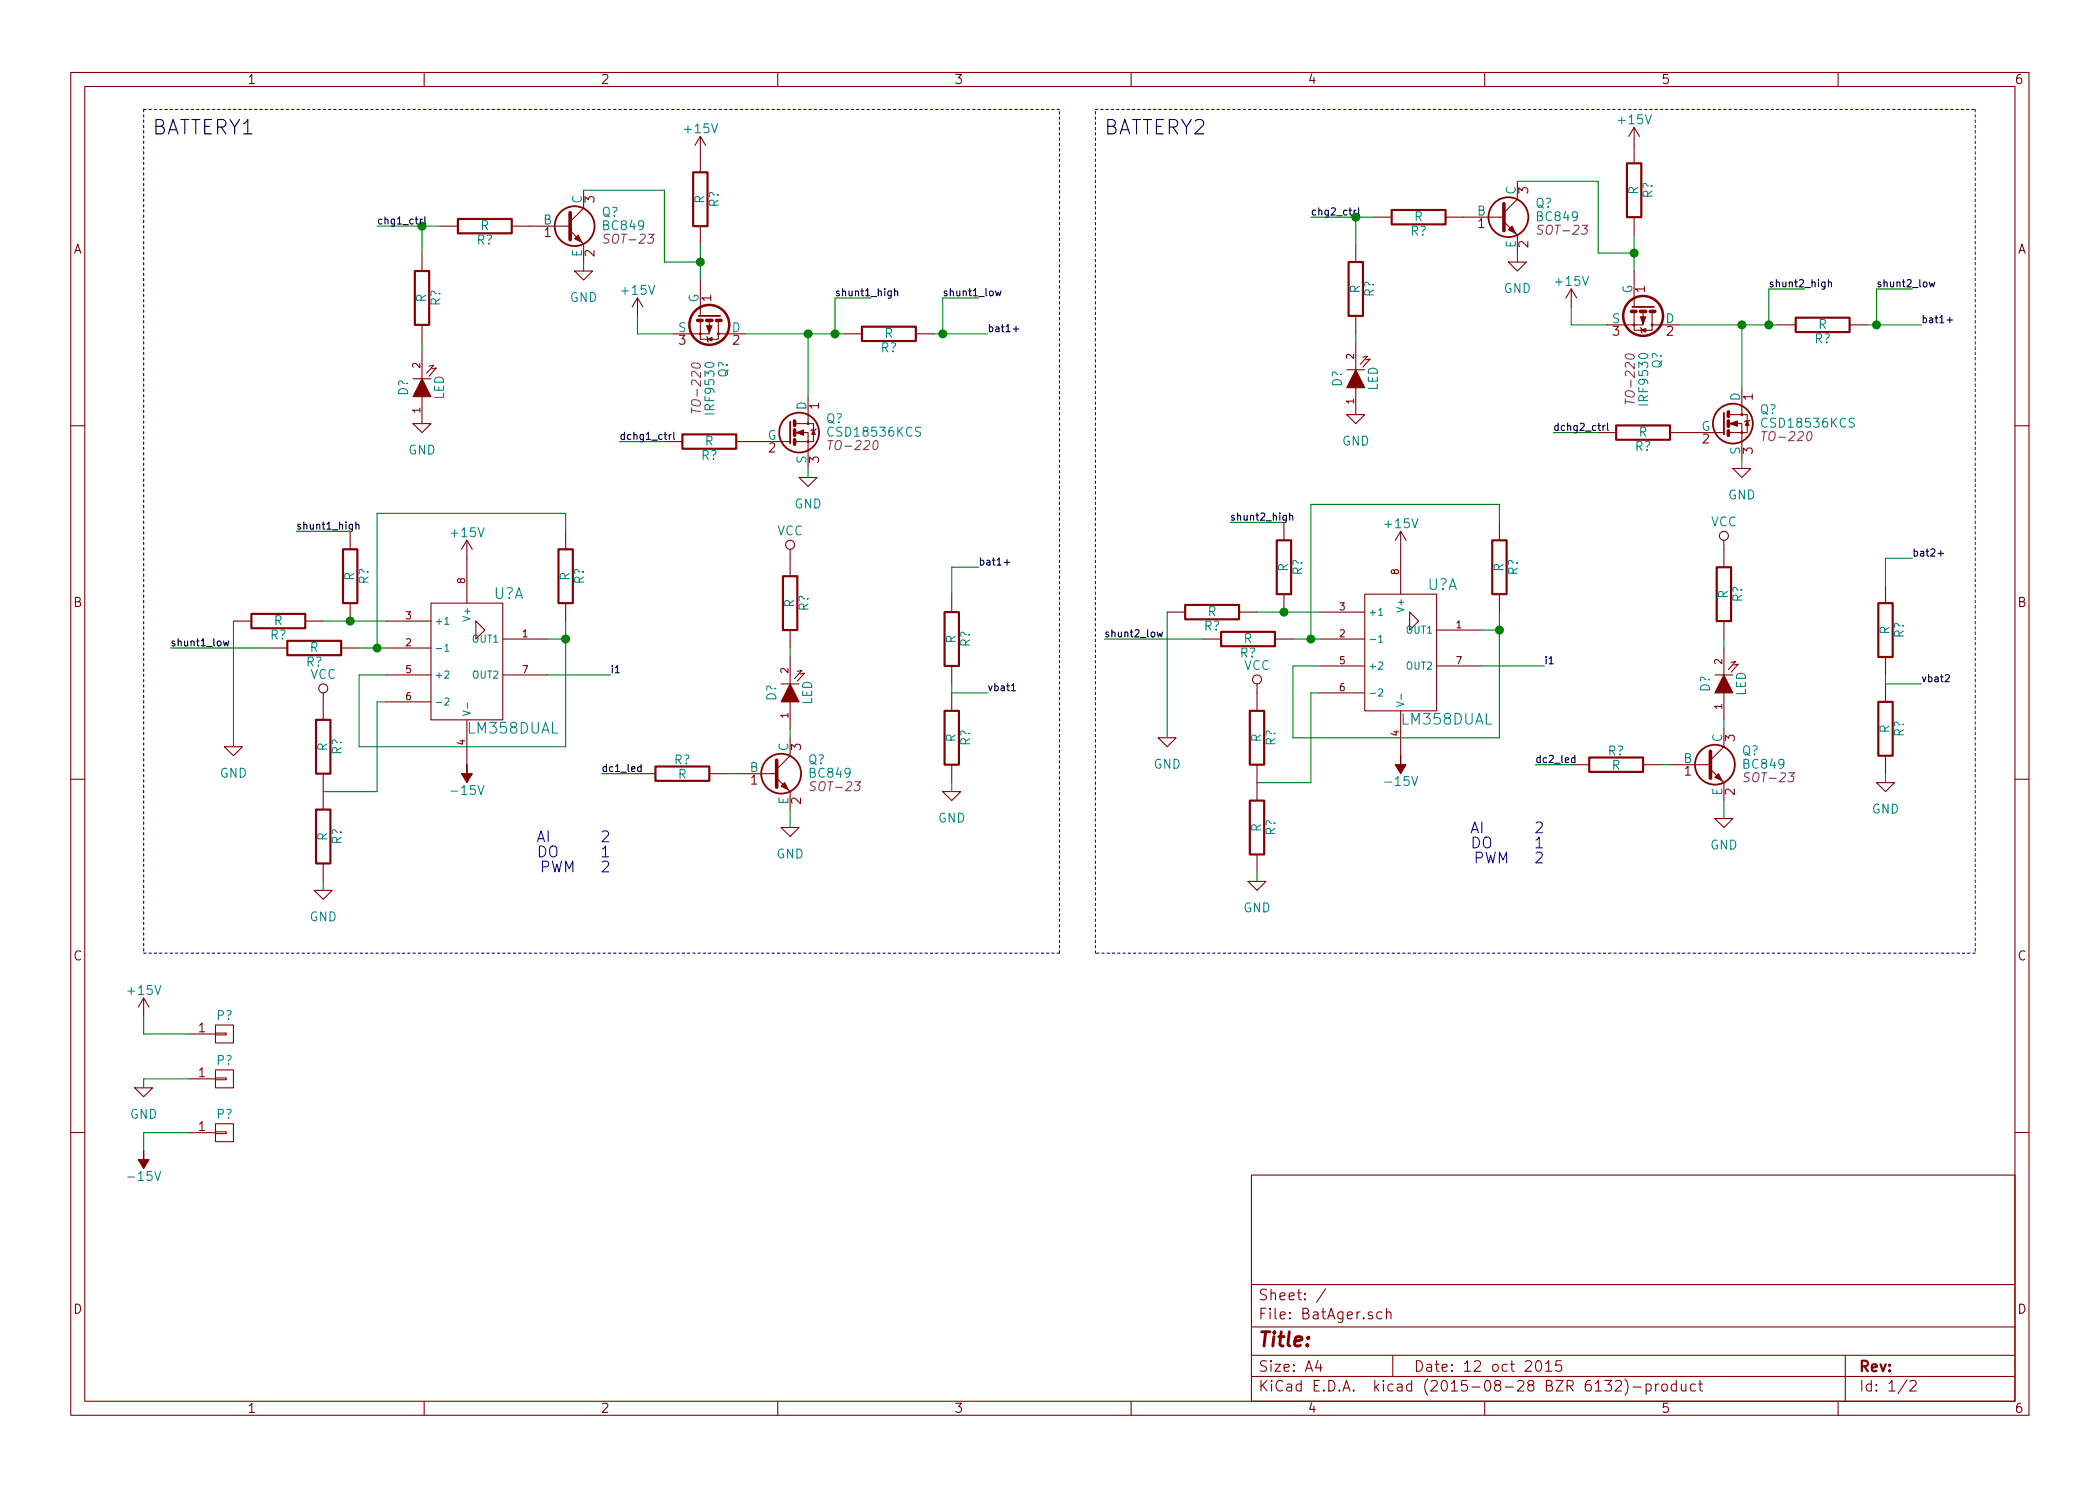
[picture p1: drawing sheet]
<svg xmlns="http://www.w3.org/2000/svg" width="297mm" height="210mm" viewBox="0 0 297 210" stroke-linecap="round" stroke-linejoin="round" font-family="sans-serif">
<g fill="none" stroke="#840000" stroke-width=".15">
<path d="M10 10.3h277v189.9h-277zM12 12.2h273v186.1h-273zM60 10.3v1.9M99.1 19.3v5.1M99.1 19.3l-.8 1.3M99.1 19.3l.7 1.3M110 10.3v1.9M160 10.3v1.9M210 10.3v1.9M231.1 18v5.1M231.1 18l-.7 1.3M231.1 18l.8 1.3"/>
<path d="M260 10.3v1.9M59.7 35.8v2.5M62.2 32h2.6M72.4 32h8.2M80.6 32.6l1.9 1.9v2.6M81.3 38.3h2.5l-1.3 1.3zM82.5 26.9v2.6l-1.9 1.9M99.1 32v2.5M99.1 39.6v5.1M191.8 34.5v2.6M194.3 30.7h2.5M204.5 30.7h8.2"/>
<path d="M212.7 31.4l1.9 1.9v2.5M213.4 37.1h2.5l-1.3 1.2zM214.6 25.6v2.6l-1.9 1.9M231.1 30.7v2.6M231.1 38.3v5.1M58.4 59.9h2.6l-1.3 1.3zM58.4 53.6h2.6M59.7 46v2.5M59.7 49.8v3.8M59.7 56.1v3.8M60.7 51.8l.6-.1-1 1.1M61.1 52.2l.6-.1-1 1.1"/>
<path d="M90.2 42.2l-.8 1.2M90.2 42.2v2.5M90.2 42.2l.7 1.2M99.1 45.5v1.7h-3.9M99.9 47.6l.2 .1v.6l.1 .1M100.3 45.5v1.7h-1.2v.8h2.5v-.8M101.6 45.5v1.7h3.8M114.3 56.1v3.8h-1.8M114.3 59.9h.8v2.6h-.8v-1.3h-1.8M119.4 47.2h2.5M129.5 47.2h2.6M190.5 58.7h2.5l-1.2 1.2z"/>
<path d="M190.5 52.3h2.5M191.8 44.7v2.5M191.8 48.5v3.8M191.8 54.9v3.8M192.8 50.5l.6-.1-1 1.2M193.2 50.9l.6-.1-1 1.1M222.2 40.9l-.7 1.3M222.2 40.9v2.5M222.2 40.9l.8 1.3M231.1 44.2v1.8h-3.8M232 46.3l.2 .2v.5l.1 .1M232.4 44.2v1.8h-1.3v.7h2.6v-.7"/>
<path d="M233.7 44.2v1.8h3.8M246.4 54.9v3.8h-1.8M246.4 58.7h.7v2.5h-.7v-1.3h-1.8M247.5 59.4l-.1 .2h-.5l-.1 .1M251.5 46h2.5M261.6 46h2.6M10 60.2h2M49.5 75.2v2.5M66 76.4v8.9M66 76.4l-.7 1.3M66 76.4l.8 1.3M80 75.2v2.5"/>
<path d="M94 62.5h2.5M104.1 62.5h7.7M111.8 77.7v3.8M112.5 62.5h1.8v3.8M113 67.6h2.6l-1.3 1.2zM115.4 60.7l-.1 .1h-.5l-.1 .2M181.6 73.9v2.5M198.1 75.2v8.9M198.1 75.2l-.7 1.2M198.1 75.2l.8 1.2M212.1 73.9v2.5M226.1 61.2h2.5"/>
<path d="M236.2 61.2h7.6M243.8 76.4v3.9M244.6 61.2h1.8v3.8M245.1 66.3h2.5l-1.2 1.3zM285 60.2h2M33 87.9h2.6M38.1 91.7h2.5M43.2 87.9h2.5M45.7 98v3.8M48.3 91.7h2.5M49.5 85.3v2.6M54.6 91.7h6.4"/>
<path d="M54.6 87.9h6.4M54.6 95.5h6.4M54.6 99.3h6.4M61 85.3h10.1v16.5h-10.1zM67.3 87.9l1.3 1.2-1.3 1.3zM71.1 90.4h6.4M71.1 95.5h6.4M80 85.3v2.6M110.5 96.8h2.5M111.8 89.1v2.6M111.8 93v3.8M111.8 99.3v3.8"/>
<path d="M112.8 95l.6-.1-1 1.1M113.2 95.4l.6-.2-1 1.2M134.6 84.1v2.5M134.6 94.2v2.6M134.6 98v2.6M165.1 86.6h2.5M170.2 90.4h2.5M175.3 86.6h2.5M177.8 96.8v3.8M180.3 90.4h2.6M181.6 84.1v2.5M186.7 90.4h6.3"/>
<path d="M186.7 86.6h6.3M186.7 94.2h6.3M186.7 98h6.3M193 84.1h10.2v16.5h-10.2zM199.4 86.6l1.3 1.3-1.3 1.2zM203.2 89.1h6.3M203.2 94.2h6.3M212.1 84.1v2.5M242.6 95.5h2.5M243.8 87.9v2.5M243.8 91.7v3.8M243.8 98v3.8"/>
<path d="M244.9 93.7l.6-.1-1 1.1M245.2 94.1l.7-.1-1 1.1M266.7 82.8v2.5M266.7 93v2.5M266.7 96.8v2.5M10 110.3h2M31.7 105.7h2.6l-1.3 1.2zM45.7 109.5v5M66 101.8v6.4M90.2 109.5h2.5M100.3 109.5h2.6M104.1 109.5h5.8"/>
<path d="M109.9 110.1l1.9 1.9v2.5M110.5 117.1h2.5l-1.2 1.3zM111.8 104.4v2.5l-1.9 1.9M133.3 112h2.6l-1.3 1.3zM134.6 108.2v2.5M163.8 104.4h2.6l-1.3 1.3zM177.8 108.2v5.1M198.1 100.6v6.3M222.2 108.2h2.6M232.4 108.2h2.5M236.2 108.2h5.7M241.9 108.8l1.9 1.9v2.6"/>
<path d="M242.6 115.8h2.5l-1.3 1.3zM243.8 103.1v2.6l-1.9 1.9M265.4 110.7h2.6l-1.3 1.3zM266.7 106.9v2.6M285 110.3h2M44.4 126h2.6l-1.3 1.2zM45.7 122.2v2.5M176.5 124.7h2.6l-1.3 1.3zM177.8 120.9v2.5M19 153.9h2.6l-1.3 1.3zM20.3 141.2l-.7 1.3M20.3 141.2v2.6"/>
<path d="M20.3 141.2l.8 1.3M26.7 146.3h3.8M26.7 152.6h3.8M30.5 146.2h1.5v.2h-1.5zM30.5 145h2.5v2.6h-2.5zM30.5 159h2.5v2.5h-2.5zM30.5 152.5h1.5v.3h-1.5zM30.5 151.4h2.5v2.5h-2.5zM10 160.2h2M26.7 160.3h3.8M30.5 160.1h1.5v.3h-1.5zM177 166.3h108v32h-108z"/>
<path d="M285 160.2h2M60 198.3v1.9M110 198.3v1.9M160 198.3v1.9M177 194.8h108M177 191.8h108M177 187.8h108M177 181.8h108M186.4 192.5l-.3 1h.9M186.8 193v1M187.5 182.3l-1.3 2M195.5 185.7l-.5-.1-.3 .3 .1 .6 .2 .1 .5-.1"/>
<path d="M196.1 185.7a.38 .38 0 0 1 .6 .1v.8M196.1 185.1v1.5M197 191.8v3M210 198.3v1.9M217.3 192.7a.35 .35 0 0 1 .4-.2 .35 .35 0 0 1 .3 .3 .77 .77 0 0 1-.4 1.2 .9 .9 0 0 1-.3-1.3zM218.6 193l.4-.5v1.5M218.6 194h.9M220.8 192.5h-.7l-.1 .7a.62 .62 0 0 1 .8 0l.1 .2-.1 .5-.2 .1h-.3l-.3-.1M227 195.3h.9l-.5 .6 .5 .1v.2v.5l-.2 .1h-.5l-.2-.1M228.5 195.5l.2-.2 .5 .1a.37 .37 0 0 1 .1 .6l-.9 .8h1M229.8 195.1a1.71 1.71 0 0 1 0 2.3M231 196.3h1.1"/>
<path d="M232.8 195.9a.48 .48 0 0 1 .7 .1l.1 .1-.1 .6a.48 .48 0 0 1-.7 0M232.8 195.8v1.5M234.2 195.8v1M234.6 195.8l-.3 .1-.1 .2M235.1 196a.41 .41 0 0 1 .7 .1v.4a.41 .41 0 0 1-.4 .3 .41 .41 0 0 1-.3-.3zM237.1 195.9l-.4-.1-.3 .3 .1 .6 .2 .1 .4-.1M237.1 195.3v1.5M237.8 195.8l.1 .9a.4 .4 0 0 0 .6 0M238.5 195.8v1M239.8 195.9l-.4-.1-.3 .3 .1 .6 .2 .1 .4-.1M240.3 195.8h.5M240.5 195.3v1.3l.2 .2h.1"/>
<path d="M260 198.3v1.9M261 191.8v6.5M269.7 195.2l-1.2 2M270.2 195.5l.2-.2 .5 .1a.37 .37 0 0 1 .1 .6l-.9 .8h.9"/>
<circle cx="99.1" cy="47.2" r=".13"/>
<circle cx="101.6" cy="47.2" r=".13"/>
<circle cx="114.3" cy="59.9" r=".13"/>
<circle cx="231.1" cy="46" r=".13"/>
<circle cx="233.7" cy="46" r=".13"/>
<circle cx="246.4" cy="58.7" r=".13"/>
<circle cx="111.8" cy="77.1" r=".63"/>
<circle cx="114.3" cy="62.5" r=".13"/>
<circle cx="243.8" cy="75.8" r=".63"/>
<circle cx="246.4" cy="61.2" r=".13"/>
<circle cx="45.7" cy="97.4" r=".63"/>
<circle cx="177.8" cy="96.1" r=".63"/>
</g>
<g fill="none" stroke="#840000" stroke-width=".25">
<path d="M98.8 44.7h3.1M111.8 59.7v3M230.9 43.4h3M243.8 58.4v3.1"/>
<circle cx="81.3" cy="32" r="2.82"/>
<circle cx="213.4" cy="30.7" r="2.82"/>
<circle cx="245.1" cy="59.9" r="2.82"/>
<circle cx="113" cy="61.2" r="2.82"/>
<circle cx="110.5" cy="109.5" r="2.82"/>
<circle cx="242.6" cy="108.2" r="2.82"/>
</g>
<g fill="none" stroke="#840000" stroke-width=".51">
<path d="M80.6 30.1v3.8M212.7 28.8v3.8M98.7 45.3h.6M99.9 45.3h.8M101.3 45.3h.7M112.4 59.6v.6M230.8 44.1h.6M232 44.1h.8M233.4 44.1h.7M244.5 58.3v.6M244.5 59.6v.7M112.4 60.8v.8"/>
<path d="M112.4 62.2v.7M244.5 61v.6M109.9 107.6v3.8M241.9 106.3v3.8"/>
</g>
<g fill="#840000" stroke="#840000" stroke-width=".15">
<path d="M110.5 111.2l.5-.5 .5 1.1z"/>
<path d="M115.1 60.8l.2 .7h-.5z"/>
<path d="M112.6 61.2l1.1-.4v.8z"/>
<path d="M99.9 46.1h.8l-.4 1z"/>
<path d="M100.1 48l.6-.3v.6z"/>
<path d="M81.3 33.8l.5-.5 .5 1z"/>
<path d="M59.7 53.6l1.3 2.5h-2.6z"/>
<path d="M111.8 96.8l1.2 2.5h-2.5z"/>
<path d="M66 108.2v1.3h.8l-.8 1.2-.7-1.2h.7z"/>
<path d="M242.6 110l.5-.5 .5 1z"/>
<path d="M247.1 59.6l.3 .6h-.5z"/>
<path d="M244.7 59.9l1-.3v.7z"/>
<path d="M232 44.8h.8l-.4 1z"/>
<path d="M232.2 46.7l.6-.2v.5z"/>
<path d="M213.4 32.5l.5-.5 .5 1z"/>
<path d="M191.8 52.3l1.2 2.6h-2.5z"/>
<path d="M243.8 95.5l1.3 2.5h-2.5z"/>
<path d="M198.1 106.9v1.3h.8l-.8 1.3-.7-1.3h.7z"/>
<path d="M20.3 162.8v1.3h.8l-.8 1.2-.7-1.2h.7z"/>
</g>
<g fill="none" stroke="#840000" stroke-width=".3">
<path d="M58.7 38.3h2v7.7h-2zM64.8 31h7.6v2h-7.6zM98 24.4h2.1v7.6h-2.1zM190.8 37.1h2v7.6h-2zM196.8 29.7h7.7v2h-7.7zM230.1 23.1h2.1v7.6h-2.1zM121.9 46.2h7.6v2.1h-7.6zM254 45h7.6v2h-7.6zM48.5 77.7h2v7.6h-2zM79 77.7h2v7.6h-2zM96.5 61.5h7.6v2h-7.6zM180.6 76.4h2v7.7h-2z"/>
<path d="M211.1 76.4h2v7.7h-2zM228.6 60.2h7.6v2h-7.6zM35.6 86.9h7.6v2h-7.6zM40.6 90.7h7.7v2h-7.7zM110.7 81.5h2.1v7.6h-2.1zM133.6 86.6h2v7.6h-2zM167.6 85.6h7.7v2h-7.7zM172.7 89.4h7.6v2h-7.6zM242.8 80.3h2.1v7.6h-2.1zM265.7 99.3h2v7.6h-2zM265.7 85.3h2v7.7h-2zM44.7 101.8h2v7.7h-2z"/>
<path d="M44.7 114.5h2v7.7h-2zM92.7 108.5h7.6v2h-7.6zM133.6 100.6h2v7.6h-2zM176.8 100.6h2v7.6h-2zM176.8 113.3h2v7.6h-2zM224.8 107.2h7.6v2h-7.6z"/>
</g>
<g fill="none" stroke="#840000" stroke-width=".36">
<circle cx="100.3" cy="46" r="2.82"/>
<circle cx="232.4" cy="44.7" r="2.82"/>
</g>
<path d="M97.8 57.7v.7M229.9 56.4v.7" fill="none" stroke="#840084" stroke-width=".15"/>
<g fill="none" stroke="#008484" stroke-width=".15">
<path d="M61.7 91.8h.8M61.7 99.4h.8M62.9 91.4l.3-.3v1M62.9 98.9l.4-.2 .2 .2v.2l-.6 .7h.6M62.9 92.1h.6M62.9 88.3h.6M66.1 99.5v.7M193.8 90.5h.8M193.8 98.1h.8M195 90.2l.3-.3v1M195 97.6l.4-.1 .2 .1v.2l-.6 .7h.6M195 90.9h.6"/>
<path d="M195 87.1h.6M197.6 99.3l1 .3-1 .4M198.2 98.2v.8M65.5 100.6l1 .3-1 .3"/>
</g>
<g fill="none" stroke="#000" stroke-width=".15">
<path d="M59.7 31l-.2 .1v.1M60.1 30.7v.8l.1 .2M191.8 29.7l-.2 .1-.1 .1M192.2 29.4v.9l.1 .1M258.6 40l.1-.1h.3l.1 .7M258.6 39.6v1M272.9 39.9l.2 .7 .2-.5 .2 .5 .2-.7M126.5 41.3l.2-.1h.2l.1 .7M126.5 40.8v1.1M140.8 41.2l.2 .7 .2-.5 .2 .5 .2-.7M143.3 46.6h.8M227.4 59.9v.9l.1 .1"/>
<path d="M275.4 45.3h.8M50.3 74.3l.2-.1h.2l.1 .7M50.3 73.9v1M94.7 61.5v.7M94.9 61.5h-.2v.2M95.3 61.2v.8l.1 .2M142.1 79.6h.7M182.4 73l.1-.1 .3 .1 .1 .6M182.4 72.6v1M226.7 60.2v.7M227 60.2l-.2 .1-.1 .1M274.1 78.3h.8"/>
<path d="M31.6 90.7l.2 .7 .2-.5 .2 .5 .2-.7M143.1 97.7h.5M163.7 89.4l.2 .7 .2-.5 .2 .5 .1-.7M275.2 95.5l.3-.1 .2 .1v.3l-.6 .7h.6M90.7 108.5h-.3l-.2 .2 .1 .4h.4M90.7 108.1v1.1M222.8 107.3l-.3-.1-.2 .2 .1 .4h.4M222.8 106.9v1"/>
</g>
<g fill="none" stroke="#008400" stroke-width=".15">
<path d="M53.3 32h8.9M59.7 32v3.8M82.5 26.9h11.5v10.2h5.1M82.5 37.1v1.2M99.1 34.5v5.1M185.4 30.7h8.9M191.8 30.7v3.8M214.6 25.6h11.5v10.2h5M214.6 35.8v1.3M231.1 33.3v5M59.7 48.5v1.3M90.2 44.7v2.5h5"/>
<path d="M105.4 47.2h14M114.3 47.2v8.9M123.2 42.2h-5.1v5M132.1 47.2h7.6M138.4 42.2h-5.1v5M191.8 47.2v1.3M222.2 43.4v2.6h5.1M237.5 46h14M246.4 46v8.9M255.3 40.9h-5.1v5.1M264.2 46h7.6M270.5 40.9h-5.1v5.1"/>
<path d="M41.9 75.2h7.6M80 75.2v-2.6h-26.7v19.1M87.6 62.5h6.4M114.3 66.3v1.3M174 73.9h7.6M212.1 73.9v-2.5h-26.7v19M219.7 61.2h6.4M246.4 65v1.3M270.5 79h-3.8v3.8M24.1 91.7h14M33 87.9v17.8M45.7 87.9h8.9"/>
<path d="M50.8 91.7h3.8M54.6 99.3h-1.3v12.7h-7.6M77.5 90.4h2.5M77.5 95.5h8.9M80 87.9v17.8h-29.2v-10.2h3.8M111.8 91.7v1.3M134.6 96.8v1.2h5.1M138.4 80.3h-3.8v3.8M156.2 90.4h14M165.1 86.6v17.8M177.8 86.6h8.9M182.9 90.4h3.8"/>
<path d="M186.7 98h-1.3v12.7h-7.6M209.5 89.1h2.6M209.5 94.2h8.9M212.1 86.6v17.8h-29.2v-10.2h3.8M243.8 90.4v1.3M266.7 95.5v1.3h5.1M85.1 109.5h5.1M102.9 109.5h1.2M111.8 103.1v1.3M111.8 114.5v2.6M134.6 110.7v1.3M217.2 108.2h5"/>
<path d="M234.9 108.2h1.3M243.8 101.8v1.3M243.8 113.3v2.5M266.7 109.5v1.2M45.7 124.7v1.3M177.8 123.4v1.3M20.3 143.8v2.5h6.4M26.7 152.6h-6.4v1.3M26.7 160.3h-6.4v2.5"/>
</g>
<g fill="#008400" stroke="#008400" stroke-width=".25">
<circle cx="49.5" cy="87.9" r=".51"/>
<circle cx="53.3" cy="91.7" r=".51"/>
<circle cx="80" cy="90.4" r=".51"/>
<circle cx="118.1" cy="47.2" r=".51"/>
<circle cx="133.4" cy="47.2" r=".51"/>
<circle cx="114.3" cy="47.2" r=".51"/>
<circle cx="99.1" cy="37.1" r=".51"/>
<circle cx="59.7" cy="32" r=".51"/>
<circle cx="181.6" cy="86.6" r=".51"/>
<circle cx="185.4" cy="90.4" r=".51"/>
<circle cx="212.1" cy="89.1" r=".51"/>
<circle cx="250.2" cy="46" r=".51"/>
<circle cx="265.4" cy="46" r=".51"/>
<circle cx="246.4" cy="46" r=".51"/>
<circle cx="231.1" cy="35.8" r=".51"/>
<circle cx="191.8" cy="30.7" r=".51"/>
</g>
<path d="M76 119.1l.5-1.5 .5 1.5M76.1 118.7h.8M76.3 119.7a.77 .77 0 0 1 .9 .8 .77 .77 0 0 1-.9 .7zM77.5 117.6v1.5M77.8 119.9a.5 .5 0 0 1 .6-.2 .5 .5 0 0 1 .4 .5l-.1 .8a.53 .53 0 0 1-.6 .2 .53 .53 0 0 1-.4-.5zM208.1 117.8l.5-1.5 .5 1.5M208.2 117.4h.8M208.4 118.4a.77 .77 0 0 1 .9 .8 .77 .77 0 0 1-.9 .8zM209.6 116.3v1.5M209.9 118.7a.5 .5 0 0 1 .6-.3 .5 .5 0 0 1 .3 .5v.9a.53 .53 0 0 1-.6 .2 .53 .53 0 0 1-.4-.5zM76.7 122.7h.6a.42 .42 0 0 0 .3-.5 .42 .42 0 0 0-.3-.4h-.6v1.6M208.8 121.4h.6a.42 .42 0 0 0 .3-.4 .42 .42 0 0 0-.3-.4h-.6v1.5" fill="none" stroke="#0000c2" stroke-width=".15"/>
<path d="M20.3 15.5v119.4M149.9 15.5h-129.6M154.9 15.5h124.5M279.4 15.5v119.4M20.3 134.9h129.6M149.9 134.9v-119.4M154.9 134.9v-119.4M279.4 134.9h-124.5" fill="none" stroke="#0000c2" stroke-width=".15" stroke-dasharray=".3 .4"/>
<g font-size="2.8">
<text x="21.6" y="19">BATTERY1</text>
<text x="156.2" y="19">BATTERY2</text>
</g>
<text font-size="2.8" fill="#840000" x="178" y="190.5">Title:</text>
<g font-size="2.1" fill="#008484">
<text x="201.8" y="83.5">U?A</text>
<text x="69.7" y="84.8">U?A</text>
<text x="66.3" y="103.8">LM358DUAL</text>
<text x="198.4" y="102.5">LM358DUAL</text>
</g>
<g font-size="2.1" fill="#0000c2">
<text x="85.1" y="119.2">2</text>
<text x="217.2" y="117.9">2</text>
<text x="78.2" y="123.4">PWM</text>
<text x="85.2" y="121.3">1</text>
<text x="85.2" y="123.4">2</text>
<text x="210.3" y="122.2">PWM</text>
<text x="217.3" y="120">1</text>
<text x="217.3" y="122.2">2</text>
</g>
<g font-size="2.1" fill="#840000">
<text x="178" y="184">Sheet: /</text>
<text x="178" y="186.7">File: BatAger.sch</text>
<text x="178" y="196.9">KiCad E.D.A. kicad (2015-08-28 BZR 6132)-product</text>
<text x="178" y="194.1">Size: A4</text>
<text x="200" y="194.1">Date: 12 oct 2015</text>
<text x="263" y="194.1">Rev:</text>
<text x="263" y="196.9">Id: 1/2</text>
</g>
<g font-size="1.8" fill="#840000">
<text x="35" y="11.9">1</text>
<text x="85" y="11.9">2</text>
<text x="135" y="11.9">3</text>
<text x="185" y="11.9">4</text>
<text x="235" y="11.9">5</text>
<text x="285" y="11.9">6</text>
<text x="84.1" y="28.7" transform="rotate(-90 84.1 28.7)">3</text>
<text x="216.2" y="27.4" transform="rotate(-90 216.2 27.4)">3</text>
<text x="10.4" y="35.9">A</text>
<text x="77" y="33.5">1</text>
<text x="209.1" y="32.3">1</text>
<text x="216.2" y="35" transform="rotate(-90 216.2 35)">2</text>
<text x="285.4" y="35.9">A</text>
<text x="84.1" y="36.3" transform="rotate(-90 84.1 36.3)">2</text>
<text x="232.7" y="41.4" transform="rotate(-90 232.7 41.4)">1</text>
<text x="100.6" y="42.6" transform="rotate(-90 100.6 42.6)">1</text>
<text x="228.1" y="47.5">3</text>
<text x="235.7" y="47.5">2</text>
<text x="96" y="48.8">3</text>
<text x="103.7" y="48.8">2</text>
<text x="115.8" y="57.9" transform="rotate(-90 115.8 57.9)">1</text>
<text x="247.9" y="56.6" transform="rotate(-90 247.9 56.6)">1</text>
<text x="108.7" y="64">2</text>
<text x="115.8" y="65.5" transform="rotate(-90 115.8 65.5)">3</text>
<text x="240.8" y="62.7">2</text>
<text x="247.9" y="64.2" transform="rotate(-90 247.9 64.2)">3</text>
<text x="10.4" y="85.9">B</text>
<text x="285.4" y="85.9">B</text>
<text x="113.3" y="106.1" transform="rotate(-90 113.3 106.1)">3</text>
<text x="245.4" y="104.9" transform="rotate(-90 245.4 104.9)">3</text>
<text x="106.2" y="111">1</text>
<text x="113.3" y="113.8" transform="rotate(-90 113.3 113.8)">2</text>
<text x="238.3" y="109.7">1</text>
<text x="245.4" y="112.5" transform="rotate(-90 245.4 112.5)">2</text>
<text x="10.4" y="135.9">C</text>
<text x="285.4" y="135.9">C</text>
<text x="28.1" y="146">1</text>
<text x="28.1" y="152.4">1</text>
<text x="28.1" y="160">1</text>
<text x="10.4" y="185.9">D</text>
<text x="285.4" y="185.9">D</text>
<text x="35" y="199.9">1</text>
<text x="85" y="199.9">2</text>
<text x="135" y="199.9">3</text>
<text x="185" y="199.9">4</text>
<text x="235" y="199.9">5</text>
<text x="285" y="199.9">6</text>
</g>
<g font-size="1.8" fill="#008484">
<text x="229.1" y="17.6">+15V</text>
<text x="97" y="18.8">+15V</text>
<text x="82.3" y="28.8" transform="rotate(-90 82.3 28.8)">C</text>
<text x="99.6" y="28.8" transform="rotate(-90 99.6 28.8)">R</text>
<text x="101.7" y="29.3" transform="rotate(-90 101.7 29.3)">R?</text>
<text x="214.4" y="27.6" transform="rotate(-90 214.4 27.6)">C</text>
<text x="217.1" y="29.4">Q?</text>
<text x="231.7" y="27.6" transform="rotate(-90 231.7 27.6)">R</text>
<text x="233.7" y="28.1" transform="rotate(-90 233.7 28.1)">R?</text>
<text x="67.4" y="34.6">R?</text>
<text x="67.9" y="32.6">R</text>
<text x="76.8" y="31.7">B</text>
<text x="85.1" y="30.7">Q?</text>
<text x="199.5" y="33.3">R?</text>
<text x="200" y="31.3">R</text>
<text x="208.9" y="30.5">B</text>
<text x="214.4" y="35.1" transform="rotate(-90 214.4 35.1)">E</text>
<text x="82.3" y="36.4" transform="rotate(-90 82.3 36.4)">E</text>
<text x="88.1" y="41.7">+15V</text>
<text x="192.3" y="41.5" transform="rotate(-90 192.3 41.5)">R</text>
<text x="212.7" y="41.4">GND</text>
<text x="220.2" y="40.4">+15V</text>
<text x="230.9" y="41.6" transform="rotate(-90 230.9 41.6)">G</text>
<text x="60.2" y="42.8" transform="rotate(-90 60.2 42.8)">R</text>
<text x="62.3" y="43.3" transform="rotate(-90 62.3 43.3)">R?</text>
<text x="80.6" y="42.7">GND</text>
<text x="95.9" y="47">S</text>
<text x="98.8" y="42.8" transform="rotate(-90 98.8 42.8)">G</text>
<text x="103.5" y="47">D</text>
<text x="125.1" y="47.8">R</text>
<text x="194.4" y="42" transform="rotate(-90 194.4 42)">R?</text>
<text x="228" y="45.7">S</text>
<text x="235.6" y="45.7">D</text>
<text x="257.2" y="46.5">R</text>
<text x="102.9" y="53.5" transform="rotate(-90 102.9 53.5)">Q?</text>
<text x="124.6" y="49.8">R?</text>
<text x="235" y="52.2" transform="rotate(-90 235 52.2)">Q?</text>
<text x="256.6" y="48.6">R?</text>
<text x="57.7" y="56" transform="rotate(-90 57.7 56)">D?</text>
<text x="62.8" y="56.6" transform="rotate(-90 62.8 56.6)">LED</text>
<text x="101" y="58.3" transform="rotate(-90 101 58.3)">IRF9530</text>
<text x="114" y="58" transform="rotate(-90 114 58)">D</text>
<text x="116.8" y="59.9">Q?</text>
<text x="189.8" y="54.7" transform="rotate(-90 189.8 54.7)">D?</text>
<text x="194.9" y="55.3" transform="rotate(-90 194.9 55.3)">LED</text>
<text x="233.1" y="57.1" transform="rotate(-90 233.1 57.1)">IRF9530</text>
<text x="246.1" y="56.8" transform="rotate(-90 246.1 56.8)">D</text>
<text x="248.9" y="58.6">Q?</text>
<text x="57.7" y="64.3">GND</text>
<text x="99.2" y="65.1">R?</text>
<text x="99.7" y="63">R</text>
<text x="108.5" y="62.2">G</text>
<text x="114" y="65.6" transform="rotate(-90 114 65.6)">S</text>
<text x="189.8" y="63">GND</text>
<text x="231.2" y="63.8">R?</text>
<text x="231.8" y="61.8">R</text>
<text x="240.6" y="61">G</text>
<text x="246.1" y="64.3" transform="rotate(-90 246.1 64.3)">S</text>
<text x="112.3" y="71.9">GND</text>
<text x="244.4" y="70.7">GND</text>
<text x="64" y="76">+15V</text>
<text x="109.9" y="75.7">VCC</text>
<text x="196" y="74.7">+15V</text>
<text x="242" y="74.5">VCC</text>
<text x="50.1" y="82.2" transform="rotate(-90 50.1 82.2)">R</text>
<text x="52.1" y="82.7" transform="rotate(-90 52.1 82.7)">R?</text>
<text x="80.6" y="82.2" transform="rotate(-90 80.6 82.2)">R</text>
<text x="82.6" y="82.7" transform="rotate(-90 82.6 82.7)">R?</text>
<text x="182.2" y="80.9" transform="rotate(-90 182.2 80.9)">R</text>
<text x="184.2" y="81.4" transform="rotate(-90 184.2 81.4)">R?</text>
<text x="212.6" y="80.9" transform="rotate(-90 212.6 80.9)">R</text>
<text x="214.7" y="81.4" transform="rotate(-90 214.7 81.4)">R?</text>
<text x="38.7" y="88.4">R</text>
<text x="112.3" y="86" transform="rotate(-90 112.3 86)">R</text>
<text x="114.4" y="86.5" transform="rotate(-90 114.4 86.5)">R?</text>
<text x="170.3" y="89.2">R?</text>
<text x="170.8" y="87.2">R</text>
<text x="244.4" y="84.7" transform="rotate(-90 244.4 84.7)">R</text>
<text x="246.4" y="85.2" transform="rotate(-90 246.4 85.2)">R?</text>
<text x="267.3" y="89.8" transform="rotate(-90 267.3 89.8)">R</text>
<text x="38.2" y="90.5">R?</text>
<text x="43.3" y="94.3">R?</text>
<text x="43.8" y="92.2">R</text>
<text x="135.2" y="91.1" transform="rotate(-90 135.2 91.1)">R</text>
<text x="137.2" y="91.6" transform="rotate(-90 137.2 91.6)">R?</text>
<text x="175.4" y="93">R?</text>
<text x="175.9" y="91">R</text>
<text x="175.9" y="94.8">VCC</text>
<text x="269.3" y="90.3" transform="rotate(-90 269.3 90.3)">R?</text>
<text x="43.9" y="96.1">VCC</text>
<text x="109.8" y="99.2" transform="rotate(-90 109.8 99.2)">D?</text>
<text x="114.9" y="99.8" transform="rotate(-90 114.9 99.8)">LED</text>
<text x="241.9" y="97.9" transform="rotate(-90 241.9 97.9)">D?</text>
<text x="246.9" y="98.5" transform="rotate(-90 246.9 98.5)">LED</text>
<text x="46.3" y="106.3" transform="rotate(-90 46.3 106.3)">R</text>
<text x="48.3" y="106.8" transform="rotate(-90 48.3 106.8)">R?</text>
<text x="111.5" y="106.3" transform="rotate(-90 111.5 106.3)">C</text>
<text x="135.2" y="105" transform="rotate(-90 135.2 105)">R</text>
<text x="137.2" y="105.5" transform="rotate(-90 137.2 105.5)">R?</text>
<text x="178.4" y="105" transform="rotate(-90 178.4 105)">R</text>
<text x="180.4" y="105.5" transform="rotate(-90 180.4 105.5)">R?</text>
<text x="227.4" y="106.9">R?</text>
<text x="238.1" y="107.9">B</text>
<text x="243.6" y="105" transform="rotate(-90 243.6 105)">C</text>
<text x="246.4" y="106.9">Q?</text>
<text x="267.3" y="103.8" transform="rotate(-90 267.3 103.8)">R</text>
<text x="269.3" y="104.3" transform="rotate(-90 269.3 104.3)">R?</text>
<text x="31.1" y="110">GND</text>
<text x="64.2" y="112.5">-15V</text>
<text x="95.3" y="108.1">R?</text>
<text x="95.9" y="110.2">R</text>
<text x="106" y="109.2">B</text>
<text x="111.5" y="113.9" transform="rotate(-90 111.5 113.9)">E</text>
<text x="114.3" y="108.1">Q?</text>
<text x="163.1" y="108.8">GND</text>
<text x="196.2" y="111.2">-15V</text>
<text x="228" y="108.9">R</text>
<text x="243.6" y="112.6" transform="rotate(-90 243.6 112.6)">E</text>
<text x="46.3" y="119" transform="rotate(-90 46.3 119)">R</text>
<text x="48.3" y="119.5" transform="rotate(-90 48.3 119.5)">R?</text>
<text x="132.7" y="116.4">GND</text>
<text x="178.4" y="117.7" transform="rotate(-90 178.4 117.7)">R</text>
<text x="180.4" y="118.2" transform="rotate(-90 180.4 118.2)">R?</text>
<text x="264.7" y="115.1">GND</text>
<text x="109.8" y="121.5">GND</text>
<text x="241.9" y="120.2">GND</text>
<text x="43.8" y="130.3">GND</text>
<text x="175.8" y="129.1">GND</text>
<text x="18.2" y="140.8">+15V</text>
<text x="30.6" y="144.3">P?</text>
<text x="30.6" y="150.7">P?</text>
<text x="18.4" y="158.3">GND</text>
<text x="30.6" y="158.3">P?</text>
<text x="18.4" y="167.1">-15V</text>
</g>
<g font-size="1.8" fill="#840084">
<text x="85.4" y="32.6">BC849</text>
<text x="85.8" y="34.5">SOT-23</text>
<text x="217.5" y="31.3">BC849</text>
<text x="217.9" y="33.2">SOT-23</text>
<text x="99.1" y="57.9" transform="rotate(-90 99.1 57.9)">TO-220</text>
<text x="231.2" y="56.6" transform="rotate(-90 231.2 56.6)">TO-220</text>
<text x="117.4" y="61.8">CSD18536KCS</text>
<text x="117.7" y="63.7">TO-220</text>
<text x="249.5" y="60.5">CSD18536KCS</text>
<text x="249.8" y="62.4">TO-220</text>
<text x="114.7" y="110">BC849</text>
<text x="115" y="111.9">SOT-23</text>
<text x="246.7" y="108.8">BC849</text>
<text x="247.1" y="110.7">SOT-23</text>
</g>
<g font-size="1.4">
<text x="53.3" y="31.7">chg1_ctrl</text>
<text x="185.4" y="30.5">chg2_ctrl</text>
<text x="118.1" y="41.9">shunt1_high</text>
<text x="133.3" y="41.9">shunt1_low</text>
<text x="250.2" y="40.6">shunt2_high</text>
<text x="265.4" y="40.6">shunt2_low</text>
<text x="139.7" y="47">bat1+</text>
<text x="271.8" y="45.7">bat1+</text>
<text x="87.6" y="62.2">dchg1_ctrl</text>
<text x="219.7" y="61">dchg2_ctrl</text>
<text x="41.9" y="74.9">shunt1_high</text>
<text x="174" y="73.7">shunt2_high</text>
<text x="138.4" y="80">bat1+</text>
<text x="270.5" y="78.7">bat2+</text>
<text x="24.1" y="91.4">shunt1_low</text>
<text x="86.4" y="95.2">i1</text>
<text x="156.2" y="90.2">shunt2_low</text>
<text x="218.4" y="94">i1</text>
<text x="139.7" y="97.8">vbat1</text>
<text x="271.8" y="96.5">vbat2</text>
<text x="217.2" y="107.9">dc2_led</text>
<text x="85.1" y="109.2">dc1_led</text>
</g>
<g font-size="1.4" fill="#840000">
<text x="59.4" y="52.1" transform="rotate(-90 59.4 52.1)">2</text>
<text x="191.5" y="50.8" transform="rotate(-90 191.5 50.8)">2</text>
<text x="59.4" y="58.4" transform="rotate(-90 59.4 58.4)">1</text>
<text x="191.5" y="57.1" transform="rotate(-90 191.5 57.1)">1</text>
<text x="65.8" y="82.5" transform="rotate(-90 65.8 82.5)">8</text>
<text x="197.9" y="81.3" transform="rotate(-90 197.9 81.3)">8</text>
<text x="57.4" y="87.6">3</text>
<text x="189.5" y="86.4">3</text>
<text x="206" y="88.9">1</text>
<text x="57.4" y="91.4">2</text>
<text x="57.4" y="95.2">5</text>
<text x="73.9" y="90.2">1</text>
<text x="73.9" y="95.2">7</text>
<text x="111.5" y="95.2" transform="rotate(-90 111.5 95.2)">2</text>
<text x="189.5" y="90.2">2</text>
<text x="189.5" y="94">5</text>
<text x="206" y="94">7</text>
<text x="243.6" y="94" transform="rotate(-90 243.6 94)">2</text>
<text x="57.4" y="99.1">6</text>
<text x="111.5" y="101.6" transform="rotate(-90 111.5 101.6)">1</text>
<text x="189.5" y="97.8">6</text>
<text x="243.6" y="100.3" transform="rotate(-90 243.6 100.3)">1</text>
<text x="65.8" y="105.4" transform="rotate(-90 65.8 105.4)">4</text>
<text x="197.9" y="104.1" transform="rotate(-90 197.9 104.1)">4</text>
</g>
<g font-size="1.4" fill="#008484">
<text x="61.5" y="88.4">+1</text>
<text x="66.5" y="87.6" transform="rotate(-90 66.5 87.6)">V+</text>
<text x="193.5" y="87.1">+1</text>
<text x="198.6" y="86.4" transform="rotate(-90 198.6 86.4)">V+</text>
<text x="198.9" y="89.7">OUT1</text>
<text x="66.8" y="90.9">OUT1</text>
<text x="193.5" y="94.7">+2</text>
<text x="198.9" y="94.7">OUT2</text>
<text x="61.5" y="96">+2</text>
<text x="66.8" y="96">OUT2</text>
</g>
</svg>
